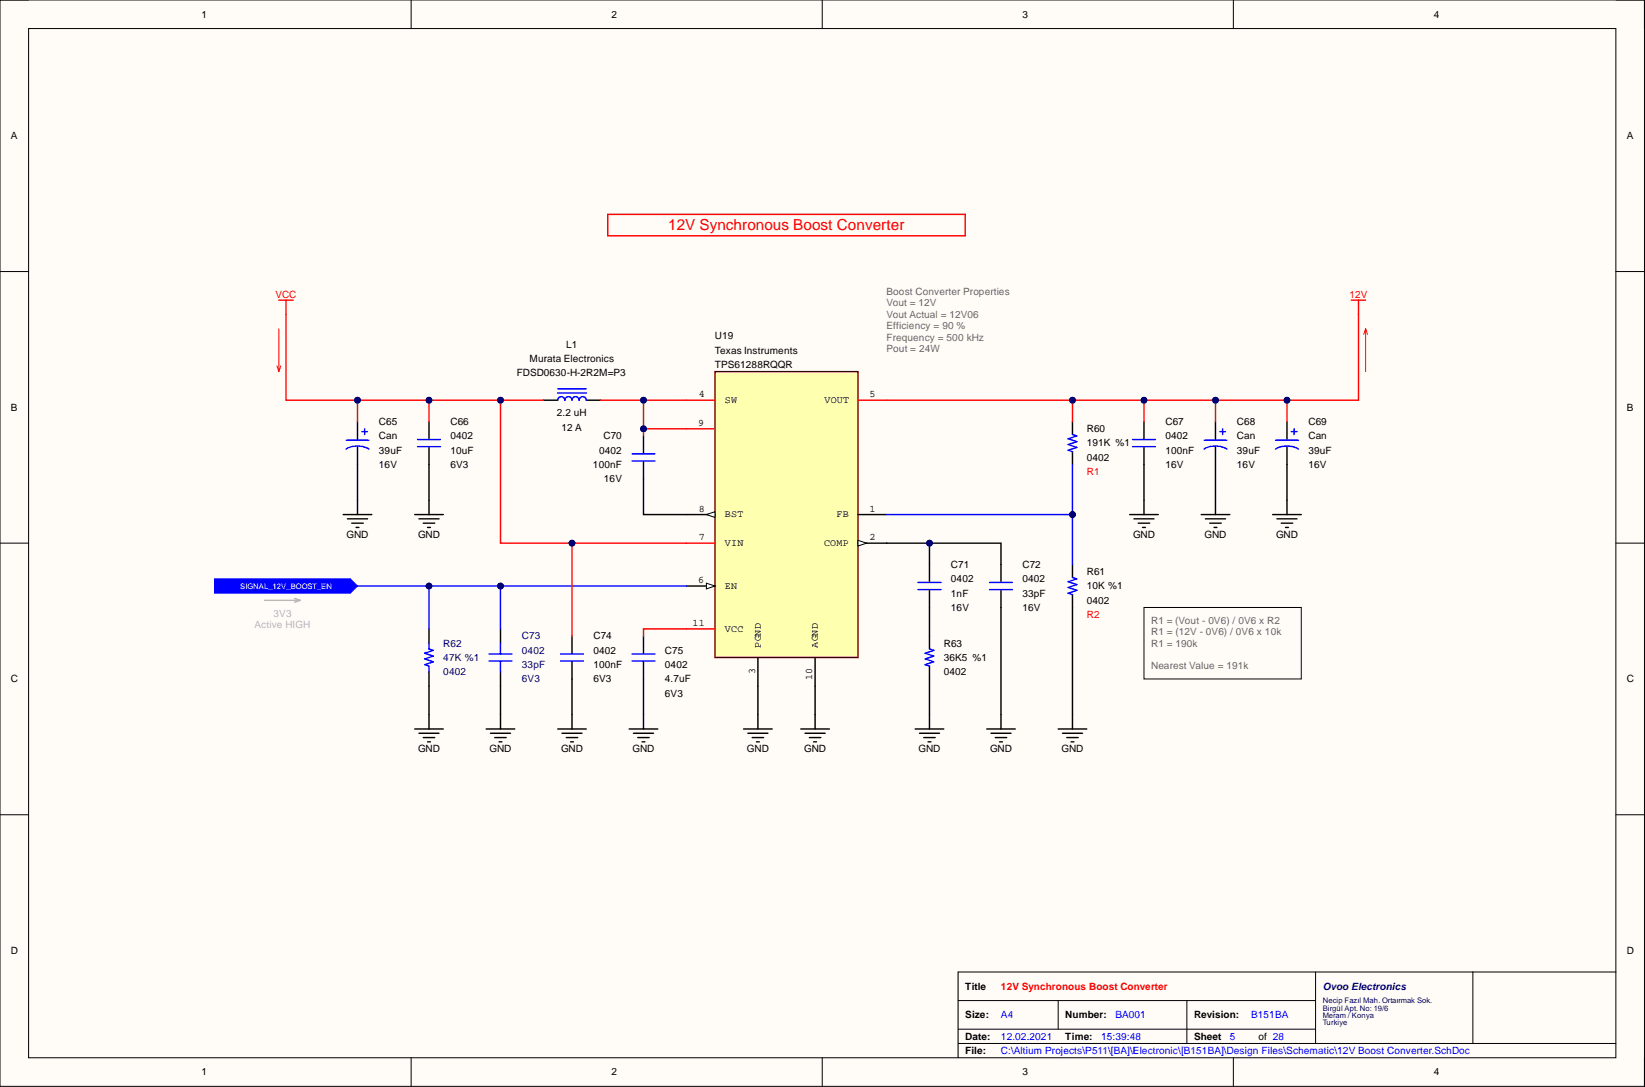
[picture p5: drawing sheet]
<svg xmlns="http://www.w3.org/2000/svg" width="292mm" height="193mm" viewBox="0 0 292 193" stroke-linecap="round" stroke-linejoin="round" font-family="sans-serif">
<path d="M0 0h292v192.9h-292z" fill-rule="evenodd" fill="#fffcf8"/>
<path d="M0 0h292v192.9h-292z" fill="none" stroke="#000" stroke-width=".18"/>
<path d="M5.1 5.1h281.8v182.7h-281.8z" fill-rule="evenodd" fill="#fffcf8"/>
<g fill="none" stroke="#000" stroke-width=".18">
<path d="M0 0h5.1M73 0v5.1M146 0v5.1M219 0v5.1M286.9 0h5.1v5.1M5.1 5.1h281.8v182.7h-281.8zM0 48.2h5.1M286.9 48.2h5.1M0 96.4h5.1M286.9 96.4h5.1M0 144.6h5.1M286.9 144.6h5.1"/>
<path d="M170.1 177.6h63.5M187.9 177.6v5.1M210.8 177.6v7.6M233.6 172.6v12.6M261.5 172.6v12.6M286.9 172.6h-116.8v15.2M73 187.8v5.1M146 187.8v5.1M170.1 185.2h116.8M170.1 182.7h63.5M219 187.8v5.1M292 187.8v5.1"/>
</g>
<path d="M121.9 76.1h5.1" fill="none" stroke="#f00" stroke-width=".25"/>
<path d="M127 66h25.4v50.7h-25.4z" fill-rule="evenodd" fill="#ffffb0"/>
<path d="M127 66h25.4v50.7h-25.4z" fill="none" stroke="#800000" stroke-width=".25"/>
<path d="M152.4 91.3h5M152.4 96.4h5" fill="none" stroke="#000" stroke-width=".25"/>
<path d="M152.4 95.9l1.5 .5-1.5 .5z" fill="#f8fcff"/>
<path d="M152.4 95.9l1.5 .5-1.5 .5z" fill="none" stroke="#000" stroke-width=".18"/>
<path d="M121.9 104h5.1M134.6 116.7v5.1" fill="none" stroke="#000" stroke-width=".25"/>
<path d="M121.9 71h5.1M152.4 71h5" fill="none" stroke="#f00" stroke-width=".25"/>
<path d="M125.4 103.5l1.6 .5-1.6 .5z" fill="#f8fcff"/>
<path d="M125.4 103.5l1.6 .5-1.6 .5z" fill="none" stroke="#000" stroke-width=".18"/>
<path d="M121.9 96.4h5.1M121.9 111.6h5.1" fill="none" stroke="#f00" stroke-width=".25"/>
<path d="M121.9 91.3h5.1M144.7 116.7v5.1" fill="none" stroke="#000" stroke-width=".25"/>
<path d="M125.4 91.3l1.6-.5v1.1z" fill="#f8fcff"/>
<path d="M125.4 91.3l1.6-.5v1.1z" fill="none" stroke="#000" stroke-width=".18"/>
<g fill="none" stroke="#000" stroke-width=".25">
<path d="M63.5 74.9v3.1M63.5 79.3v3.2M76.2 74.9v3M76.2 79.4v3.1M96.5 71h2.5M104.1 71h2.5M114.3 77.4v3M190.4 74.9v2.2M203.1 74.9v3M203.1 79.4v3.1M215.8 74.9v3.1M215.8 79.3v3.2"/>
<path d="M228.5 74.9v3.1M228.5 79.3v3.2M60.9 91.3h5.1M61.7 92.1h3.6M62.5 92.9h2M63.2 93.6h.5M63.5 88.8v2.5M73.6 91.3h5.1M74.4 92.1h3.6M75.2 92.9h2M75.9 93.6h.5M76.2 88.8v2.5"/>
<path d="M114.3 82v3M190.4 80.2v2.3M200.6 91.3h5.1M201.4 92.1h3.5M202.1 92.9h2M202.9 93.6h.5M203.1 88.8v2.5M213.3 91.3h5.1M214.1 92.1h3.5M214.8 92.9h2M215.6 93.6h.5M215.8 88.8v2.5"/>
<path d="M226 91.3h5.1M226.7 92.1h3.6M227.5 92.9h2M228.3 93.6h.5M228.5 88.8v2.5M76.2 111.6v2.6M76.2 119.3v2.5M88.9 111.6v2.6M88.9 119.3v2.5M101.6 112.9v3.1M101.6 117.5v3M114.3 112.9v3.1"/>
<path d="M114.3 117.5v3M165 100.2v3.1M165 104.8v3M165 112.9v2.3M165 118.2v2.3M177.7 100.2v3.1M177.7 104.8v3M190.4 100.2v2.3M190.4 105.6v2.2M73.6 129.4h5.1M74.4 130.2h3.6M75.2 130.9h2"/>
<path d="M75.9 131.7h.5M76.2 126.9v2.5M86.3 129.4h5.1M87.1 130.2h3.5M87.9 130.9h2M88.6 131.7h.5M88.9 126.9v2.5M99 129.4h5.1M99.8 130.2h3.5M100.6 130.9h2M101.3 131.7h.5M101.6 126.9v2.5"/>
<path d="M111.7 129.4h5.1M112.5 130.2h3.5M113.2 130.9h2.1M114 131.7h.5M114.3 126.9v2.5M132 129.4h5.1M132.8 130.2h3.6M133.6 130.9h2M134.3 131.7h.5M134.6 126.9v2.5M142.2 129.4h5.1M143 130.2h3.5"/>
<path d="M143.7 130.9h2M144.5 131.7h.5M144.7 126.9v2.5M162.5 129.4h5.1M163.3 130.2h3.5M164 130.9h2.1M164.8 131.7h.5M165 126.9v2.5M175.2 129.4h5.1M176 130.2h3.5M176.7 130.9h2.1M177.5 131.7h.5"/>
<path d="M177.7 126.9v2.5M187.9 129.4h5.1M188.7 130.2h3.5M189.4 130.9h2.1M190.2 131.7h.5M190.4 126.9v2.5"/>
</g>
<g fill="none" stroke="#00f" stroke-width=".25">
<path d="M61.4 79.7a4 4 0 0 1 4.1 0M61.4 78.2h4.1M64.2 76.6h1.1M64.7 76.1v1M74.1 78h4.1M74.1 79.3h4.1M99 71a.63 .63 0 0 1 .7-.6 .63 .63 0 0 1 .6 .6 .63 .63 0 0 1 .6-.6 .63 .63 0 0 1 .7 .6 .63 .63 0 0 1 .6-.6 .63 .63 0 0 1 .6 .6 .63 .63 0 0 1 .7-.6 .63 .63 0 0 1 .6 .6M99 69.8h5.1M99 69h5.1M190.4 77.1l.8 .3-1.5 .5 1.5 .5-1.5 .5 1.5 .5-1.5 .5 .7 .3M201.1 78h4.1M201.1 79.3h4.1"/>
<path d="M213.8 79.7a4 4 0 0 1 4.1 0M213.8 78.2h4.1M216.6 76.6h1M217.1 76.1v1M226.5 79.7a4 4 0 0 1 4.1 0M226.5 78.2h4.1M229.3 76.6h1M229.8 76.1v1M112.2 80.6h4.1M112.2 81.8h4.1M76.2 114.2v1l.7 .3-1.5 .5 1.5 .5-1.5 .5 1.5 .5-1.5 .5 .8 .2v1.1M86.8 116.1h4.1"/>
<path d="M86.8 117.4h4.1M88.9 114.2v1.9M88.9 117.4v1.9M99.5 116.1h4.1M99.5 117.4h4.1M112.2 116.1h4.1M112.2 117.4h4.1M163 103.4h4.1M163 104.7h4.1M165 115.2l.8 .3-1.5 .5 1.5 .5-1.5 .5 1.5 .5-1.5 .5 .7 .2M175.7 103.4h4.1M175.7 104.7h4.1"/>
<path d="M190.4 102.5l.8 .3-1.5 .5 1.5 .5-1.5 .5 1.5 .5-1.5 .5 .7 .3"/>
</g>
<path d="M49.5 53.3h2.6M50.8 53.3v2.5M240 53.3h2.5M241.2 53.3v2.5" fill="none" stroke="#f00" stroke-width=".25"/>
<path d="M38.1 102.8h24.1l1.3 1.2-1.3 1.3h-24.1z" fill-rule="evenodd" fill="#00f"/>
<path d="M38.1 102.8h24.1l1.3 1.2-1.3 1.3h-24.1z" fill="none" stroke="#00f" stroke-width=".18"/>
<path d="M228.5 82.5v6.3" fill="none" stroke="#000" stroke-width=".25"/>
<path d="M107.9 38.1h63.5v3.8h-63.5zM50.8 55.8v15.2h45.7" fill="none" stroke="#f00" stroke-width=".25"/>
<path d="M49.5 58.4v7.6M242.5 58.4v7.6M242.5 58.4l-.3 1M242.5 58.4l.3 1M49.2 65l.3 1M49.9 65l-.4 1" fill="none" stroke="#f00" stroke-width=".18"/>
<path d="M47 106.6h6.3M52.3 106.2l1 .4M53.3 106.6l-1 .3" fill="none" stroke="#b7b7b7" stroke-width=".25"/>
<path d="M203.1 107.8h28v12.7h-28z" fill="none" stroke="#000" stroke-width=".18"/>
<circle cx="88.9" cy="71" r=".51" fill="#000080"/>
<circle cx="88.9" cy="71" r=".51" fill="none" stroke="#000080" stroke-width=".18"/>
<circle cx="76.2" cy="71" r=".51" fill="#000080"/>
<circle cx="76.2" cy="71" r=".51" fill="none" stroke="#000080" stroke-width=".18"/>
<circle cx="63.5" cy="71" r=".51" fill="#000080"/>
<circle cx="63.5" cy="71" r=".51" fill="none" stroke="#000080" stroke-width=".18"/>
<path d="M63.5 104h12.7v7.6" fill="none" stroke="#00f" stroke-width=".25"/>
<circle cx="76.2" cy="104" r=".51" fill="#000080"/>
<circle cx="76.2" cy="104" r=".51" fill="none" stroke="#000080" stroke-width=".18"/>
<path d="M76.2 104h45.7" fill="none" stroke="#00f" stroke-width=".25"/>
<circle cx="76.2" cy="104" r=".51" fill="#000080"/>
<circle cx="76.2" cy="104" r=".51" fill="none" stroke="#000080" stroke-width=".18"/>
<circle cx="88.9" cy="104" r=".51" fill="#000080"/>
<circle cx="88.9" cy="104" r=".51" fill="none" stroke="#000080" stroke-width=".18"/>
<path d="M88.9 71v25.4h33" fill="none" stroke="#f00" stroke-width=".25"/>
<circle cx="101.6" cy="96.4" r=".51" fill="#000080"/>
<circle cx="101.6" cy="96.4" r=".51" fill="none" stroke="#000080" stroke-width=".18"/>
<circle cx="88.9" cy="71" r=".51" fill="#000080"/>
<circle cx="88.9" cy="71" r=".51" fill="none" stroke="#000080" stroke-width=".18"/>
<path d="M106.6 71h15.3" fill="none" stroke="#f00" stroke-width=".25"/>
<circle cx="114.3" cy="71" r=".51" fill="#000080"/>
<circle cx="114.3" cy="71" r=".51" fill="none" stroke="#000080" stroke-width=".18"/>
<path d="M121.9 111.6h-7.6v1.3" fill="none" stroke="#f00" stroke-width=".25"/>
<path d="M114.3 85v6.3h7.6M157.4 96.4h7.6v3.8" fill="none" stroke="#000" stroke-width=".25"/>
<circle cx="165" cy="96.4" r=".51" fill="#000080"/>
<circle cx="165" cy="96.4" r=".51" fill="none" stroke="#000080" stroke-width=".18"/>
<path d="M190.4 82.5v8.8h-33" fill="none" stroke="#00f" stroke-width=".25"/>
<circle cx="190.4" cy="91.3" r=".51" fill="#000080"/>
<circle cx="190.4" cy="91.3" r=".51" fill="none" stroke="#000080" stroke-width=".18"/>
<path d="M241.2 55.8v15.2h-83.8" fill="none" stroke="#f00" stroke-width=".25"/>
<circle cx="190.4" cy="71" r=".51" fill="#000080"/>
<circle cx="190.4" cy="71" r=".51" fill="none" stroke="#000080" stroke-width=".18"/>
<circle cx="203.1" cy="71" r=".51" fill="#000080"/>
<circle cx="203.1" cy="71" r=".51" fill="none" stroke="#000080" stroke-width=".18"/>
<circle cx="215.8" cy="71" r=".51" fill="#000080"/>
<circle cx="215.8" cy="71" r=".51" fill="none" stroke="#000080" stroke-width=".18"/>
<circle cx="228.5" cy="71" r=".51" fill="#000080"/>
<circle cx="228.5" cy="71" r=".51" fill="none" stroke="#000080" stroke-width=".18"/>
<path d="M165 96.4h12.7v3.8" fill="none" stroke="#000" stroke-width=".25"/>
<circle cx="165" cy="96.4" r=".51" fill="#000080"/>
<circle cx="165" cy="96.4" r=".51" fill="none" stroke="#000080" stroke-width=".18"/>
<path d="M63.5 82.5v6.3" fill="none" stroke="#000" stroke-width=".25"/>
<path d="M63.5 71v3.9" fill="none" stroke="#f00" stroke-width=".25"/>
<circle cx="63.5" cy="71" r=".51" fill="#000080"/>
<circle cx="63.5" cy="71" r=".51" fill="none" stroke="#000080" stroke-width=".18"/>
<path d="M76.2 82.5v6.3M76.2 121.8v5.1" fill="none" stroke="#000" stroke-width=".25"/>
<path d="M76.2 71v3.9" fill="none" stroke="#f00" stroke-width=".25"/>
<circle cx="76.2" cy="71" r=".51" fill="#000080"/>
<circle cx="76.2" cy="71" r=".51" fill="none" stroke="#000080" stroke-width=".18"/>
<path d="M88.9 121.8v5.1" fill="none" stroke="#000" stroke-width=".25"/>
<path d="M88.9 104v7.6" fill="none" stroke="#00f" stroke-width=".25"/>
<circle cx="88.9" cy="104" r=".51" fill="#000080"/>
<circle cx="88.9" cy="104" r=".51" fill="none" stroke="#000080" stroke-width=".18"/>
<path d="M101.6 120.5v6.4" fill="none" stroke="#000" stroke-width=".25"/>
<path d="M101.6 96.4v16.5" fill="none" stroke="#f00" stroke-width=".25"/>
<circle cx="101.6" cy="96.4" r=".51" fill="#000080"/>
<circle cx="101.6" cy="96.4" r=".51" fill="none" stroke="#000080" stroke-width=".18"/>
<path d="M114.3 120.5v6.4" fill="none" stroke="#000" stroke-width=".25"/>
<path d="M114.3 71v6.4" fill="none" stroke="#f00" stroke-width=".25"/>
<circle cx="114.3" cy="76.1" r=".51" fill="#000080"/>
<circle cx="114.3" cy="76.1" r=".51" fill="none" stroke="#000080" stroke-width=".18"/>
<circle cx="114.3" cy="71" r=".51" fill="#000080"/>
<circle cx="114.3" cy="71" r=".51" fill="none" stroke="#000080" stroke-width=".18"/>
<path d="M165 107.8v5.1M177.7 107.8v19.1M190.4 107.8v19.1M134.6 121.8v5.1M144.7 121.8v5.1M165 120.5v6.4" fill="none" stroke="#000" stroke-width=".25"/>
<path d="M190.4 91.3v8.9" fill="none" stroke="#00f" stroke-width=".25"/>
<circle cx="190.4" cy="91.3" r=".51" fill="#000080"/>
<circle cx="190.4" cy="91.3" r=".51" fill="none" stroke="#000080" stroke-width=".18"/>
<path d="M190.4 71v3.9" fill="none" stroke="#f00" stroke-width=".25"/>
<circle cx="190.4" cy="71" r=".51" fill="#000080"/>
<circle cx="190.4" cy="71" r=".51" fill="none" stroke="#000080" stroke-width=".18"/>
<path d="M203.1 82.5v6.3" fill="none" stroke="#000" stroke-width=".25"/>
<path d="M203.1 71v3.9" fill="none" stroke="#f00" stroke-width=".25"/>
<circle cx="203.1" cy="71" r=".51" fill="#000080"/>
<circle cx="203.1" cy="71" r=".51" fill="none" stroke="#000080" stroke-width=".18"/>
<path d="M215.8 82.5v6.3" fill="none" stroke="#000" stroke-width=".25"/>
<path d="M215.8 71v3.9" fill="none" stroke="#f00" stroke-width=".25"/>
<circle cx="215.8" cy="71" r=".51" fill="#000080"/>
<circle cx="215.8" cy="71" r=".51" fill="none" stroke="#000080" stroke-width=".18"/>
<path d="M228.5 71v3.9" fill="none" stroke="#f00" stroke-width=".25"/>
<circle cx="228.5" cy="71" r=".51" fill="#000080"/>
<circle cx="228.5" cy="71" r=".51" fill="none" stroke="#000080" stroke-width=".18"/>
<path d="M114.3 76.1h7.6" fill="none" stroke="#f00" stroke-width=".25"/>
<circle cx="114.3" cy="76.1" r=".51" fill="#000080"/>
<circle cx="114.3" cy="76.1" r=".51" fill="none" stroke="#000080" stroke-width=".18"/>
<text font-size="2.7" fill="#f00" x="118.7" y="40.8">12V Synchronous Boost Converter</text>
<g font-size="1.8">
<text x="35.8" y="3.1">1</text>
<text x="108.6" y="3.1">2</text>
<text x="181.6" y="3.1">3</text>
<text x="254.6" y="3.1">4</text>
<text x="1.9" y="24.7">A</text>
<text x="288.9" y="24.7">A</text>
<text x="94" y="64.3">Murata Electronics</text>
<text x="100.6" y="61.7">L1</text>
<text x="127" y="65.3">TPS61288RQQR</text>
<text x="127" y="62.8">Texas Instruments</text>
<text x="127" y="60.2">U19</text>
<text x="91.7" y="66.8">FDSD0630-H-2R2M=P3</text>
<text x="124.1" y="70.5">4</text>
<text x="128.7" y="71.6">SW</text>
<text x="146.4" y="71.6">VOUT</text>
<text x="154.4" y="70.5">5</text>
<text x="1.9" y="72.9">B</text>
<text x="67.3" y="78">Can</text>
<text x="67.3" y="75.4">C65</text>
<text x="80" y="78">0402</text>
<text x="80" y="75.4">C66</text>
<text x="98.9" y="73.9">2.2 uH</text>
<text x="99.7" y="76.5">12 A</text>
<text x="107.2" y="78">C70</text>
<text x="124" y="75.6">9</text>
<text x="193" y="76.7">R60</text>
<text x="206.9" y="78">0402</text>
<text x="206.9" y="75.4">C67</text>
<text x="219.6" y="78">Can</text>
<text x="219.6" y="75.4">C68</text>
<text x="232.3" y="78">Can</text>
<text x="232.3" y="75.4">C69</text>
<text x="288.9" y="72.9">B</text>
<text x="67.3" y="80.5">39uF</text>
<text x="67.3" y="83.1">16V</text>
<text x="80" y="80.5">10uF</text>
<text x="80" y="83.1">6V3</text>
<text x="105.3" y="83.1">100nF</text>
<text x="106.4" y="80.5">0402</text>
<text x="193" y="81.8">0402</text>
<text x="193" y="79.3">191K %1</text>
<text x="206.9" y="80.5">100nF</text>
<text x="206.9" y="83.1">16V</text>
<text x="219.6" y="80.5">39uF</text>
<text x="219.6" y="83.1">16V</text>
<text x="232.3" y="80.5">39uF</text>
<text x="232.3" y="83.1">16V</text>
<text x="107.2" y="85.6">16V</text>
<text x="61.5" y="95.5">GND</text>
<text x="74.2" y="95.5">GND</text>
<text x="124.1" y="95.9">7</text>
<text x="124.1" y="90.8">8</text>
<text x="128.7" y="91.9">BST</text>
<text x="148.5" y="91.9">FB</text>
<text x="154.4" y="90.8">1</text>
<text x="154.4" y="95.9">2</text>
<text x="201.2" y="95.5">GND</text>
<text x="213.9" y="95.5">GND</text>
<text x="226.6" y="95.5">GND</text>
<text x="128.7" y="96.9">VIN</text>
<text x="146.3" y="96.9">COMP</text>
<text x="168.9" y="100.8">C71</text>
<text x="181.6" y="100.8">C72</text>
<text x="124" y="103.5">6</text>
<text x="128.7" y="104.5">EN</text>
<text x="168.9" y="103.4">0402</text>
<text x="168.9" y="105.9">1nF</text>
<text x="181.6" y="103.4">0402</text>
<text x="181.6" y="105.9">33pF</text>
<text x="193" y="104.6">10K %1</text>
<text x="193" y="107.2">0402</text>
<text x="193" y="102.1">R61</text>
<text x="105.4" y="113.5">C74</text>
<text x="123" y="111.1">11</text>
<text x="128.7" y="112.2">VCC</text>
<text x="168.9" y="108.4">16V</text>
<text x="181.6" y="108.4">16V</text>
<text x="105.4" y="116">0402</text>
<text x="105.4" y="118.6">100nF</text>
<text x="118.1" y="118.6">0402</text>
<text x="118.1" y="116">C75</text>
<text x="134.1" y="119.7" transform="rotate(-90 134.1 119.7)">3</text>
<text x="135.1" y="114.9" transform="rotate(-90 135.1 114.9)">PGND</text>
<text x="145.2" y="114.9" transform="rotate(-90 145.2 114.9)">AGND</text>
<text x="167.6" y="117.3">36K5 %1</text>
<text x="167.6" y="119.9">0402</text>
<text x="167.6" y="114.8">R63</text>
<text x="1.9" y="121.1">C</text>
<text x="105.4" y="121.1">6V3</text>
<text x="118.1" y="121.1">4.7uF</text>
<text x="118.1" y="123.7">6V3</text>
<text x="144.2" y="120.7" transform="rotate(-90 144.2 120.7)">10</text>
<text x="288.9" y="121.1">C</text>
<text x="74.2" y="133.6">GND</text>
<text x="86.9" y="133.6">GND</text>
<text x="99.6" y="133.6">GND</text>
<text x="112.3" y="133.6">GND</text>
<text x="132.6" y="133.6">GND</text>
<text x="142.8" y="133.6">GND</text>
<text x="163.1" y="133.6">GND</text>
<text x="175.8" y="133.6">GND</text>
<text x="188.5" y="133.6">GND</text>
<text x="1.9" y="169.3">D</text>
<text x="288.9" y="169.3">D</text>
<text x="171.4" y="175.7">Title</text>
<text x="171.4" y="180.8">Size:</text>
<text x="171.4" y="184.6">Date:</text>
<text x="189.2" y="180.8">Number:</text>
<text x="189.2" y="184.6">Time:</text>
<text x="212" y="180.8">Revision:</text>
<text x="212" y="184.6">Sheet</text>
<text x="223.4" y="184.6">of 28</text>
<text x="35.8" y="190.9">1</text>
<text x="108.6" y="190.9">2</text>
<text x="171.4" y="187.1">File:</text>
<text x="181.6" y="190.9">3</text>
<text x="254.6" y="190.9">4</text>
</g>
<g font-size="1.8" fill="#f00">
<text x="48.9" y="52.9">VCC</text>
<text x="239.6" y="52.9">12V</text>
<text x="193" y="84.3">R1</text>
<text x="193" y="109.7">R2</text>
<text x="177.7" y="175.7">12V Synchronous Boost Converter</text>
</g>
<g font-size="1.8" fill="#666">
<text x="157.4" y="52.4">Boost Converter Properties</text>
<text x="157.4" y="54.4">Vout = 12V</text>
<text x="157.4" y="56.4">Vout Actual = 12V06</text>
<text x="157.4" y="58.4">Efficiency = 90 %</text>
<text x="157.4" y="60.5">Frequency = 500 kHz</text>
<text x="157.4" y="62.5">Pout = 24W</text>
<text x="204.4" y="110.7">R1 = (Vout - 0V6) / 0V6 x R2</text>
<text x="204.4" y="112.7">R1 = (12V - 0V6) / 0V6 x 10k</text>
<text x="204.4" y="114.8">R1 = 190k</text>
<text x="204.4" y="118.8">Nearest Value = 191k</text>
</g>
<g font-size="1.8" fill="#b7b7b7">
<text x="45.2" y="111.5">Active HIGH</text>
<text x="48.6" y="109.5">3V3</text>
</g>
<g font-size="1.8" fill="#000080">
<text x="92.7" y="113.5">C73</text>
<text x="78.7" y="117.3">47K %1</text>
<text x="78.7" y="119.9">0402</text>
<text x="78.7" y="114.8">R62</text>
<text x="92.7" y="116">0402</text>
<text x="92.7" y="118.6">33pF</text>
<text x="92.7" y="121.1">6V3</text>
<text x="234.9" y="175.7">Ovoo Electronics</text>
</g>
<g font-size="1.8" fill="#00f">
<text x="177.7" y="184.6">12.02.2021</text>
<text x="177.7" y="180.8">A4</text>
<text x="195.5" y="184.6">15:39:48</text>
<text x="198.1" y="180.8">BA001</text>
<text x="218.4" y="184.6">5</text>
<text x="222.2" y="180.8">B151BA</text>
<text x="177.7" y="187.1">C:\Altium Projects\P511\[BA]\Electronic\[B151BA]\Design Files\Schematic\12V Boost Converter.SchDoc</text>
</g>
<text font-size="1.4" fill="#fff" x="42.7" y="104.5">SIGNAL_12V_BOOST_EN</text>
<g font-size="1.4" fill="#000080">
<text x="234.9" y="178.1">Necip Fazıl Mah. Ortaırmak Sok.</text>
<text x="234.9" y="179.4">Birgül Apt. No: 19/6</text>
<text x="234.9" y="180.7">Meram / Konya</text>
<text x="234.9" y="181.9">Turkiye</text>
</g>
</svg>
